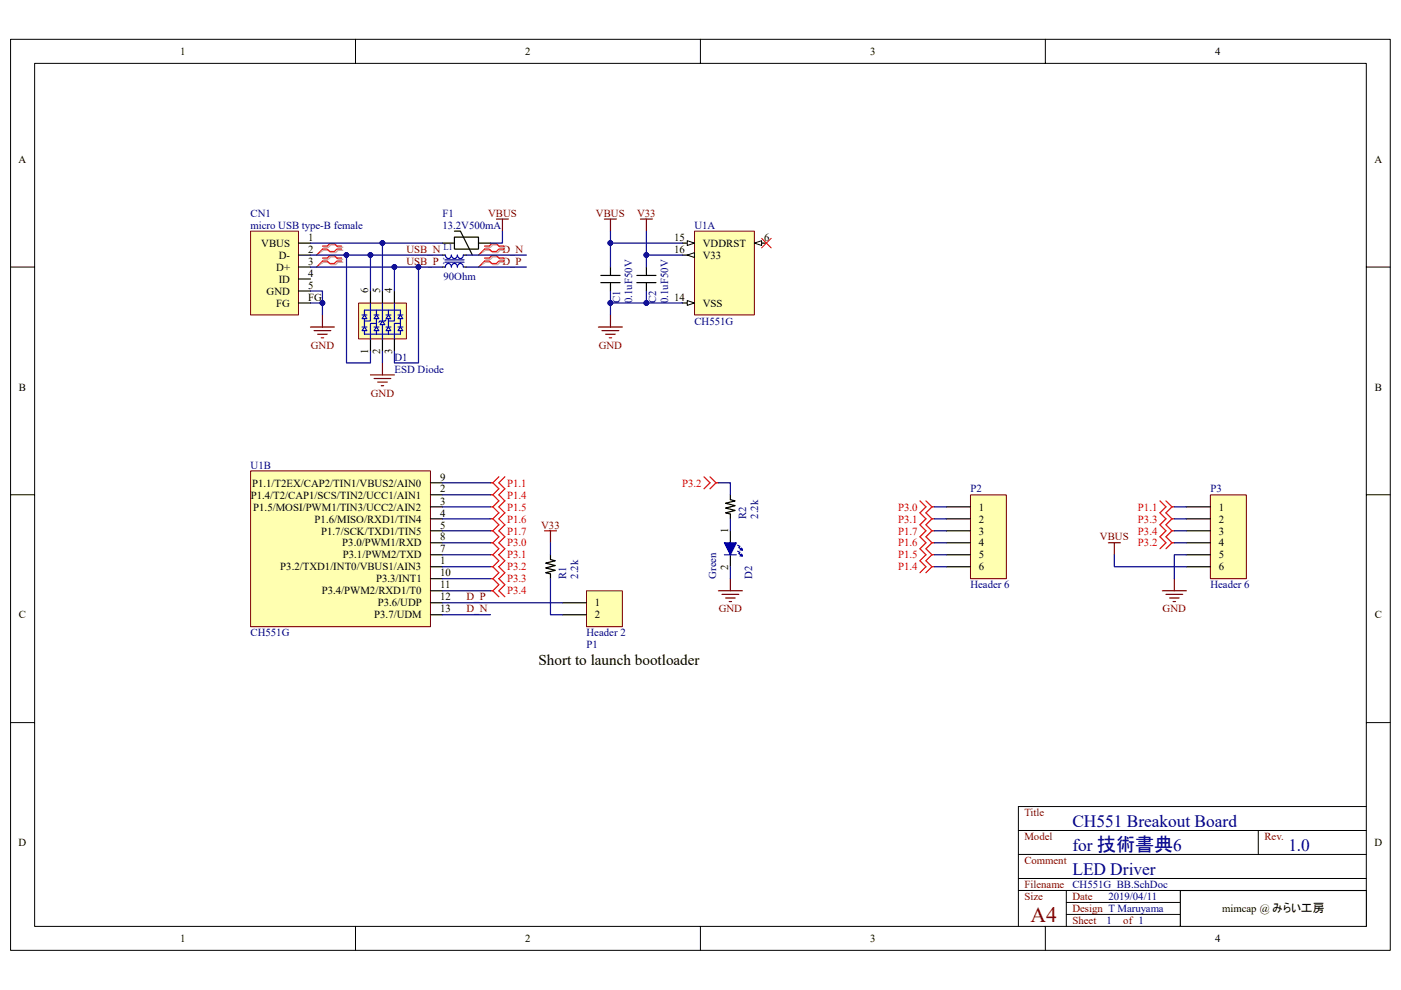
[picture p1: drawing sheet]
<svg xmlns="http://www.w3.org/2000/svg" width="297mm" height="210mm" viewBox="0 0 297 210" stroke-linecap="round" stroke-linejoin="round" font-family="sans-serif">
<path d="M2.2 8.3h292.6v193.3h-292.6z" fill="none" stroke="#000" stroke-width=".21"/>
<path d="M7.4 13.5h282.3v183h-282.3z" fill="#fff"/>
<g fill="none" stroke="#000" stroke-width=".21">
<path d="M7.3 13.4h282.4v183.1h-282.4zM75.4 8.3v5.1M148.5 8.3v5.1M221.6 8.3v5.1M2.2 56.6h5.1M289.7 56.6h5.1M2.2 104.9h5.1M289.7 104.9h5.1M2.2 153.3h5.1M289.7 153.3h5.1M215.9 176.1h73.8M266.8 176.1v5.1"/>
<path d="M289.7 171.1h-73.8v25.4M75.4 196.5v5.1M148.5 196.5v5.1M215.9 188.9h73.8M215.9 181.2h73.8M215.9 186.3h73.8M221.6 196.5v5.1M226.1 188.9v7.6M226.1 191.4h24.2M226.1 194h24.2M250.3 188.9v7.6M258.1 192.7l1 1.7"/>
</g>
<g fill="#000">
<path d="M254.5 189.8l.4 .4v2l.4 .1v2.3l-.8-.4z" fill-rule="evenodd"/>
<path d="M255.8 192.6l1.2 .7 .8-.4 1 1.7-1.8 1-1.2-.8z" fill-rule="evenodd"/>
<path d="M259.1 190.2l.4-.4v4.4l-.4 .2-1-1.7 1-.5z" fill-rule="evenodd"/>
<path d="M261.5 191.4h3.8l-.4 .4h-3v2h3.3l-.3 .4h-3.4z" fill-rule="evenodd"/>
<path d="M265.9 191.4h3.7l-.4 .4h-2.9v.8h2.9v.4h-2.9v.8h3.3l-.4 .4h-3.3z" fill-rule="evenodd"/>
<path d="M270.2 191.4h3.4l.4 .4v1.2h-.8l.4 1.2h-.4l-.4-1.2h-2.2v1.2h-.4z" fill-rule="evenodd"/>
<path d="M274.6 191.4h3.7l-.3 .4h-3v.8h2.9v.4h-2.9v.8h3.3l-.4 .4h-3.3z" fill-rule="evenodd"/>
<path d="M278.7 191.4h.6l1.2 1.9 1.2-1.9h.6l-1.8 2.8z" fill-rule="evenodd"/>
</g>
<path d="M254.5 189.8l.4 .4v2l.4 .1v2.3l-.8-.4zM255.8 192.6l1.2 .7 .8-.4 1 1.7-1.8 1-1.2-.8zM259.1 190.2l.4-.4v4.4l-.4 .2-1-1.7 1-.5zM261.5 191.4h3.8l-.4 .4h-3v2h3.3l-.3 .4h-3.4zM265.9 191.4h3.7l-.4 .4h-2.9v.8h2.9v.4h-2.9v.8h3.3l-.4 .4h-3.3zM270.2 191.4h3.4l.4 .4v1.2h-.8l.4 1.2h-.4l-.4-1.2h-2.2v1.2h-.4zM274.6 191.4h3.7l-.3 .4h-3v.8h2.9v.4h-2.9v.8h3.3l-.4 .4h-3.3zM278.7 191.4h.6l1.2 1.9 1.2-1.9h.6l-1.8 2.8zM282.9 191.4h3.8v2.8h-3.8z" fill="none" stroke="#fff" stroke-width=".21"/>
<path d="M282.9 191.4h3.8v2.8h-3.8z" fill="#000"/>
<path d="M270.6 191.8h3v.8h-3z" fill="#fff"/>
<path d="M270.6 191.8h3v.8h-3z" fill="none" stroke="#fff" stroke-width=".21"/>
<path d="M283.3 191.8h3v2h-3z" fill="#fff"/>
<path d="M283.3 191.8h3v2h-3z" fill="none" stroke="#fff" stroke-width=".21"/>
<path d="M128.1 46.5h2.6M129.4 46.5v2.5M126.9 69.4h5.1M127.6 70.1h3.6M128.4 70.9h2M129.2 71.6h.5M129.4 66.8v2.6" fill="none" stroke="#800000" stroke-width=".25"/>
<path d="M127.4 58.4h4.1M127.4 59.9h4.1M129.4 56.6v1.8M129.4 59.9v1.8M135 58.4h4.1M135 59.9h4.1M137.1 56.6v1.8M137.1 59.9v1.8" fill="none" stroke="#000" stroke-width=".25"/>
<path d="M53.1 49h10.2v17.8h-10.2z" fill="#ffffb0"/>
<path d="M53.1 49h10.2v17.8h-10.2z" fill="none" stroke="#800000" stroke-width=".21"/>
<g fill="none" stroke="#000" stroke-width=".25">
<path d="M63.3 51.6h2.5M63.3 54.1h2.5M63.3 56.6h2.5M63.3 59.2h2.5M93.8 51.6h2.5M93.8 54.1h.6M93.8 56.6h.6M96.3 50.3h5.1v2.5h-5.1zM96.3 49h1.3l2.6 5.1M98.3 54.1h.6M98.3 56.6h.6M101.4 51.6h2.6"/>
<path d="M63.3 61.7h2.5M63.3 64.3h2.5"/>
</g>
<path d="M94.1 55.9h.1M94.1 54.8h.1M94.3 55.6h4.1M94.3 55.1h4.1M94.4 56.6a.64 .64 0 0 1 .7-.7 .64 .64 0 0 1 .6 .7M94.4 54.1a.63 .63 0 0 0 .7 .7 .63 .63 0 0 0 .6-.7M95.7 56.6a.64 .64 0 0 1 .6-.7 .64 .64 0 0 1 .7 .7M95.7 54.1a.63 .63 0 0 0 .6 .7 .63 .63 0 0 0 .7-.7M97 56.6a.64 .64 0 0 1 .6-.7 .64 .64 0 0 1 .6 .7M97 54.1a.63 .63 0 0 0 .6 .7 .63 .63 0 0 0 .6-.7" fill="none" stroke="#00f" stroke-width=".25"/>
<path d="M105.3 46.5h2.5M106.5 46.5v2.5M65.8 69.4h5.1M66.6 70.1h3.5M67.3 70.9h2.1M68.1 71.6h.5M68.4 66.8v2.6M78.5 79.5h5.1M81.1 77v2.5M79.3 80.3h3.6M80.1 81h2M80.8 81.8h.5" fill="none" stroke="#800000" stroke-width=".25"/>
<path d="M76 64.3h10.2v7.6h-10.2z" fill="#ffffb0"/>
<path d="M76 64.3h10.2v7.6h-10.2z" fill="none" stroke="#800000" stroke-width=".21"/>
<path d="M78.5 61.7v2.6M78.5 71.9v2.5M81.1 61.7v2.6M81.1 71.9v2.5M83.6 61.7v2.6M83.6 71.9v2.5" fill="none" stroke="#000" stroke-width=".25"/>
<g fill="none" stroke="#00f" stroke-width=".25">
<path d="M76.8 66.8h1M76.8 69.4h1M77.3 66.8l-.5 .8h1l-.5-.8v-1h7.6v1l.5 .8h-1l.5-.8M77.3 69.4l.5 .7h-1zM77.3 67.6v1.8M77.3 70.1v.8h7.6v-.8M78.5 64.3v3.8h-1.2M79.3 66.8h1M79.3 69.4h1M79.8 68.6h-1.3v3.3M79.8 65.8v1l.5 .8h-1l.5-.8M79.8 69.4l.5 .7h-1z"/>
<path d="M79.8 67.6v1.8M79.8 70.1v.8M81.1 68.1l.5 .8h-1zM81.1 64.3v3.8M81.1 68.9v3M81.8 67.8l-.2 .3h-1l-.3 .2M81.8 66.8h1.1M81.8 69.4h1.1M82.4 65.8v1l.5 .8h-1.1l.6-.8M82.4 69.4l.5 .7h-1.1zM82.4 67.6v1.8M82.4 70.1v.8"/>
<path d="M83.6 64.3v3.8h-1.2M84.4 66.8h1M84.4 69.4h1M84.9 68.6h-1.3v3.3M84.9 69.4l.5 .7h-1zM84.9 67.6v1.8"/>
</g>
<path d="M147.3 49h12.6v17.8h-12.6z" fill="#ffffb0"/>
<path d="M147.3 49h12.6v17.8h-12.6z" fill="none" stroke="#800000" stroke-width=".21"/>
<path d="M160 51.6h2.5" fill="none" stroke="#000" stroke-width=".25"/>
<path d="M160 51.6l1.5-.5v1z" fill="#fff"/>
<path d="M160 51.6l1.5-.5v1z" fill="none" stroke="#000" stroke-width=".21"/>
<path d="M144.7 64.3h2.5" fill="none" stroke="#000" stroke-width=".25"/>
<path d="M145.7 63.8l1.5 .5-1.5 .5z" fill="#fff"/>
<path d="M145.7 63.8l1.5 .5-1.5 .5z" fill="none" stroke="#000" stroke-width=".21"/>
<path d="M144.7 51.6h2.5" fill="none" stroke="#000" stroke-width=".25"/>
<path d="M145.7 51.1l1.5 .5-1.5 .5z" fill="#fff"/>
<path d="M145.7 51.1l1.5 .5-1.5 .5z" fill="none" stroke="#000" stroke-width=".21"/>
<path d="M144.7 54.1h2.5" fill="none" stroke="#000" stroke-width=".25"/>
<path d="M145.7 54.1l1.5-.5v1z" fill="#fff"/>
<path d="M145.7 54.1l1.5-.5v1z" fill="none" stroke="#000" stroke-width=".21"/>
<path d="M53.1 99.9h38.2v33h-38.2z" fill="#ffffb0"/>
<path d="M53.1 99.9h38.2v33h-38.2z" fill="none" stroke="#800000" stroke-width=".21"/>
<path d="M91.3 104.9h2.5M91.3 107.5h2.5M91.3 110h2.5M91.3 112.6h2.5M91.3 117.7h2.5M91.3 115.1h2.5M91.3 102.4h2.5M91.3 120.2h2.5M91.3 122.7h2.5M91.3 125.3h2.5M91.3 127.8h2.5M91.3 130.4h2.5" fill="none" stroke="#000" stroke-width=".25"/>
<path d="M68.6 55h1l.5-.5h1.1l.5 .5h1M68.6 55.6h1l.5 .5h1.1l.5-.5h1M68.6 52.5h1l.5-.6h1.1l.5 .6h1M68.6 53.1h1l.5 .5h1.1l.5-.5h1M103 52.5h1l.5-.6h1l.5 .6h1M103 53.1h1l.5 .5h1l.5-.5h1M103 55h1l.5-.5h1l.5 .5h1M103 55.6h1l.5 .5h1l.5-.5h1" fill="none" stroke="#d0a3a3" stroke-width=".25"/>
<path d="M68.6 55.6l-1.5 1M68.6 53.1l-1.5 1M103 53.1l-1.6 1M103 55.6l-1.6 1" fill="none" stroke="#d0a3a3" stroke-width=".21"/>
<path d="M68.4 54.7h1l.5-.5h1l.5 .5h1M68.4 55.4h1l.5 .5h1l.5-.5h1M68.4 52.2h1l.5-.5h1l.5 .5h1M68.4 52.8h1l.5 .5h1l.5-.5h1M102.7 52.2h1l.5-.5h1.1l.5 .5h1M102.7 52.8h1l.5 .5h1.1l.5-.5h1M102.7 54.7h1l.5-.5h1.1l.5 .5h1M102.7 55.4h1l.5 .5h1.1l.5-.5h1" fill="none" stroke="#f00" stroke-width=".25"/>
<path d="M68.4 55.4l-1.3 1.2M68.4 52.8l-1.3 1.3M102.7 52.8l-1.3 1.3M102.7 55.4l-1.3 1.2" fill="none" stroke="#f00" stroke-width=".21"/>
<path d="M124.4 125.3h7.5v7.6h-7.5z" fill="#ffffb0"/>
<path d="M124.4 125.3h7.5v7.6h-7.5z" fill="none" stroke="#800000" stroke-width=".21"/>
<path d="M119.2 127.8h5.1M119.2 130.4h5.1" fill="none" stroke="#000" stroke-width=".25"/>
<path d="M205.8 105h7.6v17.7h-7.6z" fill="#ffffb0"/>
<path d="M205.8 105h7.6v17.7h-7.6z" fill="none" stroke="#800000" stroke-width=".21"/>
<path d="M200.7 107.5h5M200.7 110h5M200.7 112.6h5M200.7 115.1h5M200.7 117.7h5M200.7 120.2h5" fill="none" stroke="#000" stroke-width=".25"/>
<path d="M256.6 105h7.6v17.7h-7.6z" fill="#ffffb0"/>
<path d="M256.6 105h7.6v17.7h-7.6z" fill="none" stroke="#800000" stroke-width=".21"/>
<path d="M154.9 104.9v1.1l1 .2-2.1 .5 2.1 .6-2.1 .5 2.1 .5-2.1 .5 1.1 .2v1M154.9 112.6v2.5M154.9 117.7v2.5M251.5 107.5h5.1M251.5 110h5.1M251.5 112.6h5.1M251.5 115.1h5.1M251.5 117.7h5.1M251.5 120.2h5.1" fill="none" stroke="#000" stroke-width=".25"/>
<path d="M246.4 125.3h5.1M247.2 126.1h3.6M248 126.8h2M248.7 127.6h.5M249 122.7v2.6" fill="none" stroke="#800000" stroke-width=".25"/>
<g fill="none" stroke="#f00" stroke-width=".25">
<path d="M104 102.4h.5M104 104.9h.5M104 107.5h.5M104 110h.5M104 112.6h.5M104 115.1h.5M104 117.7h.5M104.5 102.4l1.3 1.3-1.3 1.2M104.5 104.9l1.3 1.3-1.3 1.3M104.5 107.5l1.3 1.3-1.3 1.2M104.5 110l1.3 1.3-1.3 1.3M104.5 112.6l1.3 1.3-1.3 1.2"/>
<path d="M104.5 115.1l1.3 1.3-1.3 1.3M104.5 117.7l1.3 1.2-1.3 1.3M105.8 101.1l-1.3 1.3M107 101.1l-1.2 1.3 1.2 1.3-1.2 1.2 1.2 1.3-1.2 1.3 1.2 1.3-1.2 1.2 1.2 1.3-1.2 1.3 1.2 1.3-1.2 1.2 1.2 1.3-1.2 1.3 1.2 1.2-1.2 1.3 1.2 1.3-1.2 1.2 1.2 1.3-1.2 1.3 1.2 1.3M195 106.2l1.3 1.3-1.3 1.3 1.3 1.2-1.3 1.3 1.3 1.3-1.3 1.3 1.3 1.2-1.3 1.3 1.3 1.3-1.3 1.2 1.3 1.3-1.3 1.3M196.3 106.2l1.3 1.3M197.6 117.7l-1.3 1.2 1.3 1.3M197.6 115.1l-1.3 1.3 1.3 1.3M197.6 112.6l-1.3 1.3 1.3 1.2M197.6 110l-1.3 1.3 1.3 1.3M197.6 107.5l-1.3 1.3 1.3 1.2M197.6 107.5h.5"/>
<path d="M197.6 110h.5M197.6 112.6h.5M197.6 115.1h.5M197.6 117.7h.5M245.9 106.2l1.3 1.3-1.3 1.3 1.3 1.2-1.3 1.3 1.3 1.3-1.3 1.3 1.3 1.2-1.3 1.3M247.2 106.2l1.3 1.3M248.5 107.5l-1.3 1.3 1.3 1.2M248.5 115.1l-1.3 1.3M248.5 112.6l-1.3 1.3 1.3 1.2M248.5 110l-1.3 1.3 1.3 1.3M248.5 107.5h.5M248.5 110h.5"/>
<path d="M248.5 112.6h.5M248.5 115.1h.5M104 120.2h.5M104 122.7h.5M104 125.3h.5M104.5 120.2l1.3 1.3-1.3 1.2M104.5 122.7l1.3 1.3-1.3 1.3M104.5 125.3l1.3 1.3M197.6 120.2l-1.3 1.3M197.6 120.2h.5"/>
</g>
<path d="M153.6 117.7h2.5" fill="none" stroke="#00f" stroke-width=".25"/>
<path d="M153.6 115.1h2.5l-1.2 2.6z" fill="#00f"/>
<path d="M153.6 115.1h2.5l-1.2 2.6zM156.4 115.6l.5 .3-.3 .2 .8 .5-.3-.5 .3 .5h-.5M156.4 116.9l.5 .3-.3 .2 .8 .5-.3-.5 .3 .5h-.5" fill="none" stroke="#00f" stroke-width=".25"/>
<path d="M135.8 46.5h2.5M137.1 46.5v2.5M115.4 112.6h2.6M116.7 112.6v2.5M235 115.1h2.5M236.3 115.1v2.6M152.3 125.3h5.1M153.1 126.1h3.5M153.8 126.8h2.1M154.6 127.6h.5M154.9 122.7v2.6" fill="none" stroke="#800000" stroke-width=".25"/>
<path d="M149.3 101.1l1.2 1.3-1.2 1.3M150.5 101.1l1.3 1.3M151.8 102.4l-1.3 1.3M151.8 102.4h.5" fill="none" stroke="#f00" stroke-width=".25"/>
<path d="M116.7 117.7v1l1 .2-2 .5 2 .6-2 .5 2 .5-2 .5 1 .2v1" fill="none" stroke="#000" stroke-width=".25"/>
<path d="M161.5 50.5l2 2.1M163.5 50.5l-2 2.1" fill="none" stroke="#f00" stroke-width=".21"/>
<g fill="none" stroke="#000080" stroke-width=".25">
<path d="M65.8 54.1h7.7v22.9h5v-2.6M65.8 51.6h28M65.8 56.6h28M73.5 54.1h5v7.6M78.5 54.1h15.3M81.1 51.6v10.1M83.6 56.6v5.1M88.7 56.6v20.4h-5.1v-2.6M98.9 54.1h12.7M98.9 56.6h12.7M106.5 49v2.6h-2.5M129.4 49v7.6"/>
<path d="M129.4 51.6h15.3M137.1 49v5.1M144.7 54.1h-7.6v2.5M65.8 61.7h2.6v5.1M65.8 64.3h2.6M81.1 74.4v2.6M129.4 61.7v5.1M137.1 61.7v2.6h-7.7M137.1 64.3h7.6M93.8 104.9h10.2M93.8 107.5h10.2M93.8 110h10.2"/>
<path d="M93.8 112.6h10.2M93.8 117.7h10.2M93.8 115.1h10.2M93.8 102.4h10.2M116.7 115.1v2.6M152.3 102.4h2.6v2.5M154.9 110v2.6M198.1 107.5h2.6M198.1 110h2.6M198.1 112.6h2.6M198.1 117.7h2.6M198.1 115.1h2.6"/>
<path d="M236.3 117.7v2.5h15.2M249 110h2.5M249 115.1h2.5M249 107.5h2.5M249 112.6h2.5M251.5 117.7h-2.5v5M93.8 130.4h10.2M93.8 120.2h10.2M93.8 122.7h10.2M93.8 125.3h10.2M93.8 127.8h25.4M116.7 122.7v7.7h2.5"/>
<path d="M154.9 120.2v2.5M198.1 120.2h2.6"/>
</g>
<g fill="#000080" stroke="#000080" stroke-width=".21">
<circle cx="129.4" cy="64.3" r=".49"/>
<circle cx="137" cy="64.3" r=".5"/>
<circle cx="68.4" cy="64.3" r=".49"/>
<circle cx="81.1" cy="51.5" r=".49"/>
<circle cx="73.4" cy="54.1" r=".49"/>
<circle cx="78.5" cy="54.1" r=".5"/>
<circle cx="88.7" cy="56.6" r=".49"/>
<circle cx="83.6" cy="56.6" r=".49"/>
<circle cx="129.4" cy="51.5" r=".49"/>
<circle cx="137" cy="54.1" r=".5"/>
</g>
<path d="M250.3 188.9h39.4v7.6h-39.4z" fill="#fff"/>
<path d="M250.3 188.9h39.4v7.6h-39.4z" fill="none" stroke="#000" stroke-width=".21"/>
<text font-size="4.6" fill="#800000" x="218.5" y="195.5">A4</text>
<g font-size="3.7" fill="#000080">
<text x="227.4" y="175.4">CH551 Breakout Board</text>
<text x="227.4" y="180.4">for 技術書典6</text>
<text x="227.4" y="185.5">LED Driver</text>
<text x="273.2" y="180.4">1.0</text>
</g>
<text font-size="3.2" x="114.2" y="141.1">Short to launch bootloader</text>
<g font-size="2.3">
<text x="38.2" y="11.7">1</text>
<text x="111.4" y="11.7">2</text>
<text x="184.5" y="11.7">3</text>
<text x="257.6" y="11.7">4</text>
<text x="4" y="34.5">A</text>
<text x="291.4" y="34.5">A</text>
<text x="55.4" y="52.3">VBUS</text>
<text x="65.3" y="53.6">2</text>
<text x="65.3" y="51.1">1</text>
<text x="142.9" y="51.1">15</text>
<text x="142.9" y="53.6">16</text>
<text x="149" y="52.3">VDDRST</text>
<text x="162" y="51.1">6</text>
<text x="58.6" y="57.4">D+</text>
<text x="59.1" y="54.9">D-</text>
<text x="59.1" y="60">ID</text>
<text x="65.3" y="56.2">3</text>
<text x="65.3" y="58.7">4</text>
<text x="149" y="54.9">V33</text>
<text x="56.5" y="62.5">GND</text>
<text x="58.6" y="65">FG</text>
<text x="65.3" y="63.8">FG</text>
<text x="65.3" y="61.2">5</text>
<text x="78.1" y="62.3" transform="rotate(-90 78.1 62.3)">6</text>
<text x="80.6" y="62.3" transform="rotate(-90 80.6 62.3)">5</text>
<text x="83.1" y="62.3" transform="rotate(-90 83.1 62.3)">4</text>
<text x="142.9" y="63.8">14</text>
<text x="149" y="65">VSS</text>
<text x="78.1" y="75.1" transform="rotate(-90 78.1 75.1)">1</text>
<text x="80.6" y="75.1" transform="rotate(-90 80.6 75.1)">2</text>
<text x="83.1" y="75.1" transform="rotate(-90 83.1 75.1)">3</text>
<text x="4" y="82.8">B</text>
<text x="291.5" y="82.8">B</text>
<text x="93.3" y="101.9">9</text>
<text x="53.2" y="105.7">P1.4/T2/CAP1/SCS/TIN2/UCC1/AIN1</text>
<text x="53.4" y="103.2">P1.1/T2EX/CAP2/TIN1/VBUS2/AIN0</text>
<text x="93.3" y="107">3</text>
<text x="93.3" y="104.5">2</text>
<text x="53.7" y="108.3">P1.5/MOSI/PWM1/TIN3/UCC2/AIN2</text>
<text x="66.7" y="110.8">P1.6/MISO/RXD1/TIN4</text>
<text x="68.1" y="113.4">P1.7/SCK/TXD1/TIN5</text>
<text x="93.3" y="112.1">5</text>
<text x="93.3" y="109.6">4</text>
<text x="154.4" y="113.1" transform="rotate(-90 154.4 113.1)">1</text>
<text x="207.5" y="108.3">1</text>
<text x="207.5" y="110.8">2</text>
<text x="207.5" y="113.4">3</text>
<text x="258.4" y="108.3">1</text>
<text x="258.4" y="110.8">2</text>
<text x="258.4" y="113.4">3</text>
<text x="72.6" y="115.9">P3.0/PWM1/RXD</text>
<text x="72.7" y="118.4">P3.1/PWM2/TXD</text>
<text x="93.3" y="114.6">8</text>
<text x="93.3" y="117.2">7</text>
<text x="93.3" y="119.7">1</text>
<text x="207.5" y="115.9">4</text>
<text x="207.5" y="118.4">5</text>
<text x="258.4" y="115.9">4</text>
<text x="258.4" y="118.4">5</text>
<text x="59.4" y="121">P3.2/TXD1/INT0/VBUS1/AIN3</text>
<text x="79.7" y="123.5">P3.3/INT1</text>
<text x="93.3" y="122.3">10</text>
<text x="93.3" y="124.8">11</text>
<text x="154.4" y="120.9" transform="rotate(-90 154.4 120.9)">2</text>
<text x="207.5" y="121">6</text>
<text x="258.4" y="121">6</text>
<text x="4" y="131.2">C</text>
<text x="68.2" y="126.1">P3.4/PWM2/RXD1/T0</text>
<text x="79.4" y="131.2">P3.7/UDM</text>
<text x="80.1" y="128.6">P3.6/UDP</text>
<text x="93.3" y="129.9">13</text>
<text x="93.3" y="127.4">12</text>
<text x="126.1" y="128.6">1</text>
<text x="126.1" y="131.2">2</text>
<text x="291.5" y="131.2">C</text>
<text x="4" y="179.5">D</text>
<text x="291.4" y="179.5">D</text>
<text x="259.1" y="193.5">mimcap @ みらい工房</text>
<text x="38.2" y="199.8">1</text>
<text x="111.4" y="199.8">2</text>
<text x="184.5" y="199.8">3</text>
<text x="257.6" y="199.8">4</text>
</g>
<g font-size="2.3" fill="#000080">
<text x="53.1" y="46">CN1</text>
<text x="93.8" y="46">F1</text>
<text x="53.1" y="48.5">micro USB type-B female</text>
<text x="93.8" y="48.5">13.2V500mA</text>
<text x="147.2" y="48.5">U1A</text>
<text x="94" y="59.5">90Ohm</text>
<text x="131.5" y="64.3" transform="rotate(-90 131.5 64.3)">C1</text>
<text x="134" y="64.3" transform="rotate(-90 134 64.3)">0.1uF50V</text>
<text x="139.1" y="64.3" transform="rotate(-90 139.1 64.3)">C2</text>
<text x="141.6" y="64.3" transform="rotate(-90 141.6 64.3)">0.1uF50V</text>
<text x="147.2" y="68.9">CH551G</text>
<text x="83.6" y="76.5">D1</text>
<text x="83.6" y="79">ESD Diode</text>
<text x="53.1" y="99.4">U1B</text>
<text x="205.7" y="104.5">P2</text>
<text x="256.6" y="104.5">P3</text>
<text x="158.2" y="110" transform="rotate(-90 158.2 110)">R2</text>
<text x="160.7" y="110" transform="rotate(-90 160.7 110)">2.2k</text>
<text x="120" y="122.8" transform="rotate(-90 120 122.8)">R1</text>
<text x="122.6" y="122.8" transform="rotate(-90 122.6 122.8)">2.2k</text>
<text x="151.8" y="122.8" transform="rotate(-90 151.8 122.8)">Green</text>
<text x="159.5" y="122.8" transform="rotate(-90 159.5 122.8)">D2</text>
<text x="205.7" y="124.8">Header 6</text>
<text x="256.6" y="124.8">Header 6</text>
<text x="53.1" y="135">CH551G</text>
<text x="124.4" y="137.5">P1</text>
<text x="124.4" y="135">Header 2</text>
<text x="227.4" y="188.4">CH551G_BB.SchDoc</text>
<text x="235" y="190.9">2019/04/11</text>
<text x="234.6" y="196">1</text>
</g>
<g font-size="2.3" fill="#800000">
<text x="103.5" y="46">VBUS</text>
<text x="126.4" y="46">VBUS</text>
<text x="135.1" y="46">V33</text>
<text x="86.2" y="53.6">USB_N</text>
<text x="106.5" y="53.6">D_N</text>
<text x="86.2" y="56.2">USB_P</text>
<text x="106.5" y="56.2">D_P</text>
<text x="65.9" y="74">GND</text>
<text x="126.9" y="74">GND</text>
<text x="78.6" y="84.1">GND</text>
<text x="114.7" y="112.1">V33</text>
<text x="233.2" y="114.6">VBUS</text>
<text x="98.9" y="129.9">D_N</text>
<text x="98.9" y="127.4">D_P</text>
<text x="152.4" y="129.9">GND</text>
<text x="246.5" y="129.9">GND</text>
<text x="217.2" y="173.1">Title</text>
<text x="217.2" y="178.2">Model</text>
<text x="268.1" y="178.2">Rev.</text>
<text x="217.2" y="183.3">Comment</text>
<text x="217.2" y="190.9">Size</text>
<text x="217.2" y="188.4">Filename</text>
<text x="227.4" y="190.9">Date</text>
<text x="227.4" y="193.5">Design T Maruyama</text>
<text x="227.4" y="196">Sheet</text>
<text x="238.2" y="196">of 1</text>
</g>
<g font-size="2.3" fill="#f00">
<text x="107.5" y="103.2">P1.1</text>
<text x="107.5" y="105.7">P1.4</text>
<text x="144.6" y="103.2">P3.2</text>
<text x="107.5" y="108.3">P1.5</text>
<text x="107.5" y="110.8">P1.6</text>
<text x="107.5" y="113.4">P1.7</text>
<text x="190.4" y="113.4">P1.7</text>
<text x="190.4" y="108.3">P3.0</text>
<text x="190.4" y="110.8">P3.1</text>
<text x="241.3" y="108.3">P1.1</text>
<text x="241.3" y="110.8">P3.3</text>
<text x="241.3" y="113.4">P3.4</text>
<text x="107.5" y="115.9">P3.0</text>
<text x="107.5" y="118.4">P3.1</text>
<text x="190.4" y="118.4">P1.5</text>
<text x="190.4" y="115.9">P1.6</text>
<text x="241.3" y="115.9">P3.2</text>
<text x="107.5" y="121">P3.2</text>
<text x="107.5" y="123.5">P3.3</text>
<text x="190.4" y="121">P1.4</text>
<text x="107.5" y="126.1">P3.4</text>
</g>
<text font-size="1.8" fill="#000080" x="94" y="52.9">L1</text>
</svg>
